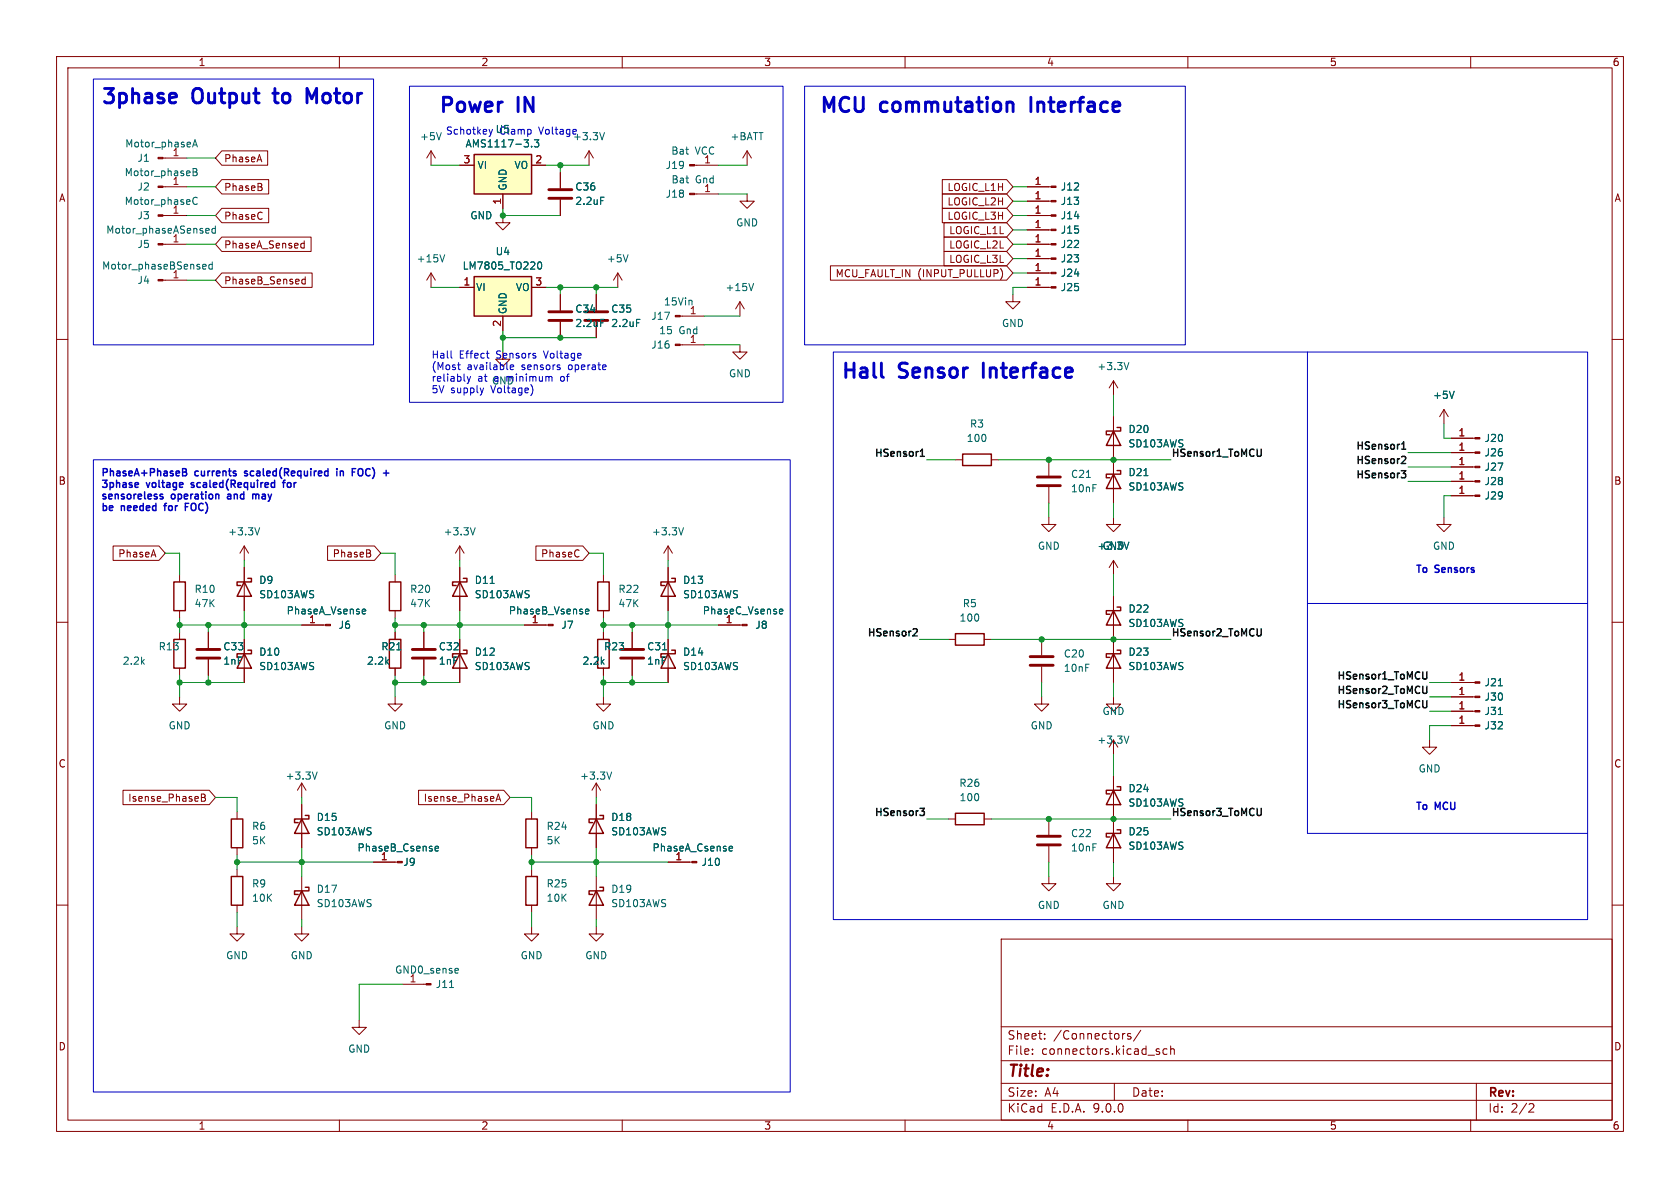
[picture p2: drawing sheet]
<svg xmlns="http://www.w3.org/2000/svg" width="297mm" height="210mm" viewBox="0 0 297 210" stroke-linecap="round" stroke-linejoin="round" font-family="sans-serif">
<g fill="none" stroke="#840000" stroke-width=".18">
<path d="M10 10h277v190h-277zM12 12h273v186h-273zM60 10v2M110 10v2M160 10v2M210 10v2M260 10v2M104.1 26.7l-.7 1.2M104.1 26.7l.8 1.2M104.1 26.7v2.5M122.8 34.3h4.2M122.8 29.2h4.2"/>
<path d="M132.1 34.3v1.3h1.2l-1.2 1.2-1.3-1.2h1.3M132.1 26.7l-.8 1.2M132.1 26.7l.7 1.2M132.1 26.7v2.5M99.1 52.1v2.8M99.1 56.9v2.8M105.4 52.1v2.8M105.4 56.9v2.8M120.2 55.9h4.3M130.8 53.3l-.8 1.3M130.8 53.3l.8 1.3M130.8 53.3v2.6"/>
<path d="M10 60h2M120.2 61h4.3M130.8 61v1.2h1.3l-1.3 1.3-1.3-1.3h1.3M196.8 67.3l-.7 1.3M196.8 67.3l.8 1.3M196.8 67.3v2.6M285 60h2M81.3 96.5l-.8 1.3M81.3 96.5l.7 1.3M81.3 96.5v2.6M10 110h2M81.3 100.3v7.7"/>
<path d="M92.7 110.5h4.2M106.7 111.8v1.2M106.7 118.1v1.3M285 110h2M69.8 123.2v1.3h1.3l-1.3 1.2-1.2-1.2h1.2M105.4 138.4v2.6M105.4 138.4l-.8 1.3M105.4 138.4l.8 1.3M106.7 123.2v1.3h1.2l-1.2 1.2-1.3-1.2h1.3M105.4 142.2v7.7M105.4 154.9v7.7M118.1 152.4h4.2"/>
<path d="M10 160h2M177 166h108v32h-108zM285 160h2M60 198v2M110 198v2M160 198v2M177 194.5h108M177 191.5h108M177 187.5h108M177 181.5h108M182.5 186.3v.1M182.5 185.5v.1"/>
<path d="M184.7 183.6v.1M184.7 182.8v.1M197 191.5v3M198.7 182.7h.2M199.9 182.8l-.4-.1-.2 .2 .1 .2 .5 .2v.3h-.6M201.7 182.1l-1.3 2M204.6 185.9l.4 .1v.2l-.2 .2h-.3M204.6 185.4l.4 .1M206.3 185.5l-.4-.1-.3 .3v.4l.1 .2h.6M207 185.5l.2-.1 .3 .1 .1 .9M207 184.9v1.5M210 198v2"/>
<path d="M260 198v2M261 191.5v6.5M270.5 195.1l.5 .1 .2 .3-1 1.1h1"/>
</g>
<path d="M106.9 23.4l-.5 1.3M106.2 56.5h.6M112.5 56.5h.6M122.3 53.1v.8M133.2 50.1l-.4 1.3M199.6 64.1l-.5 1.2M84 93.3l-.4 1.3M86.7 103.1h.7M103.5 108.1l.6-.1-.1-.3h-.3l-.2 .2 .1 .6h.4M108.1 136.5l-.4 1.2M129 150.4h.4M129 149.7l.3-.1 .2 .3-.6 .1" fill="none" stroke="#006464" stroke-width=".18"/>
<path d="M81.3 102.9l1.2 2.5h-2.5zM81.9 102.2h.6v.7h-2.5v.6h.6M105.7 113h2v5.1h-2zM105.4 144.8l1.3 2.5h-2.6zM105.4 157.5l1.3 2.5h-2.6zM106 144.1h.7v.7h-2.6v.6h.7M106 156.8h.7v.7h-2.6v.6h.7" fill="none" stroke="#840000" stroke-width=".25"/>
<g fill="#840000" stroke="#840000" stroke-width=".18">
<path d="M96.9 110.4h.9v.2h-.9z"/>
<path d="M119.4 55.8h.8v.2h-.8z"/>
<path d="M119.4 60.8h.8v.3h-.8z"/>
<path d="M121.9 34.2h.9v.2h-.9z"/>
<path d="M121.9 29.1h.9v.2h-.9z"/>
<path d="M122.3 152.3h.9v.2h-.9z"/>
</g>
<path d="M97 55.1h4.1M97 56.6h4.1M103.4 55.1h4M103.4 56.6h4" fill="none" stroke="#840000" stroke-width=".51"/>
<path d="M83.8 27.3h10.2v7h-10.2z" fill="#ffffc2"/>
<path d="M83.8 27.3h10.2v7h-10.2z" fill="none" stroke="#840000" stroke-width=".25"/>
<g fill="none" stroke="#840000" stroke-width=".18">
<path d="M76.2 26.7l-.8 1.2M76.2 26.7l.8 1.2M76.2 26.7v2.5M81.3 29.2h2.5M88.9 38.1v1.3h1.3l-1.3 1.2-1.3-1.2h1.3M88.9 34.3v2.5M94 29.2h2.5M99.1 30.5v2.8M99.1 35.3v2.8M76.2 48.3v2.5M76.2 48.3l-.8 1.2M76.2 48.3l.8 1.2"/>
<path d="M109.2 48.3l-.7 1.2M109.2 48.3l.8 1.2M109.2 48.3v2.5M88.9 62.2v1.3h1.3l-1.3 1.3-1.3-1.3h1.3"/>
</g>
<path d="M78 23.4l-.4 1.3M94 25.9v.1M94.5 24.7h.7l-.4 .5 .4 .1v.6l-.2 .1-.5-.1M106.2 34.9h.6M78.6 45l-.4 1.3M111 45l-.4 1.3" fill="none" stroke="#006464" stroke-width=".18"/>
<path d="M97 33.5h4.1M97 35.1h4.1" fill="none" stroke="#840000" stroke-width=".51"/>
<path d="M83.8 48.9h10.2v7h-10.2z" fill="#ffffc2"/>
<g fill="none" stroke="#840000" stroke-width=".25">
<path d="M83.8 48.9h10.2v7h-10.2zM196.8 76.2l1.3 2.5h-2.5zM197.5 75.6h.6v.6h-2.5v.6h.6M170.2 80.3h5.1v2h-5.1zM196.8 83.8l1.3 2.6h-2.5zM197.5 83.2h.6v.6h-2.5v.7h.6M30.7 113h2.1v5.1h-2.1zM30.7 102.9h2.1v5.1h-2.1zM43.2 115.6l1.2 2.5h-2.5zM43.2 102.9l1.2 2.5h-2.5zM43.8 114.9h.6v.7h-2.5v.6h.6M43.8 102.2h.6v.7h-2.5v.6h.6"/>
<path d="M68.8 113h2.1v5.1h-2.1zM68.8 102.9h2.1v5.1h-2.1zM81.3 115.6l1.2 2.5h-2.5zM81.9 114.9h.6v.7h-2.5v.6h.6M105.7 102.9h2v5.1h-2zM118.1 115.6l1.3 2.5h-2.6zM118.1 102.9l1.3 2.5h-2.6zM118.7 114.9h.7v.7h-2.6v.6h.7M118.7 102.2h.7v.7h-2.6v.6h.7M168.9 112h5.1v2h-5.1zM196.8 108l1.3 2.5h-2.5zM196.8 115.6l1.3 2.5h-2.5z"/>
<path d="M197.5 107.3h.6v.7h-2.5v.6h.6M197.5 114.9h.6v.7h-2.5v.6h.6M196.8 139.7l1.3 2.5h-2.5zM197.5 139.1h.6v.6h-2.5v.6h.6M40.9 144.8h2v5.1h-2zM40.9 154.9h2v5.1h-2zM53.3 157.5l1.3 2.5h-2.5zM53.3 144.8l1.3 2.5h-2.5zM54 156.8h.6v.7h-2.5v.6h.6M54 144.1h.6v.7h-2.5v.6h.6M93 154.9h2v5.1h-2zM93 144.8h2v5.1h-2z"/>
<path d="M168.9 143.8h5.1v2h-5.1zM196.8 147.3l1.3 2.6h-2.5zM197.5 146.7h.6v.6h-2.5v.7h.6"/>
</g>
<g fill="none" stroke="#840000" stroke-width=".18">
<path d="M28.8 33h4.2M28.8 27.9h4.2M28.8 38.1h4.2M39.2 36.8h8.3v2.6h-8.3l-1.1-1.3zM39.2 26.7h8.1v2.5h-8.1l-1.1-1.3zM39.2 31.7h8.3v2.6h-8.3l-1.1-1.3zM46.2 33.1l.1 .2-.1 .3M46.2 32.5v.4M81.3 29.2h2.5M88.9 34.3v2.5M94 29.2h2.5M99.1 30.5v2.8"/>
<path d="M99.1 35.3v2.8M166.6 34.3h11.4l1.1 1.3-1.1 1.2h-11.4zM166.6 36.8h11.4l1.1 1.3-1.1 1.3h-11.4zM166.6 31.7h11.4l1.1 1.3-1.1 1.3h-11.4zM166.9 39.4h11.1l1.1 1.2-1.1 1.3h-11.1zM181.6 33h4.2M181.6 35.6h4.2M181.6 38.1h4.2M28.8 49.5h4.2M28.8 43.2h4.2M39.2 48.3h16v2.5h-16l-1.1-1.3zM39.2 41.9h15.8v2.6h-15.8l-1.1-1.3z"/>
<path d="M53.2 43.6l.2 .3 .4-.1M53.8 42.6v1.3M53.8 43.1l-.4-.1-.2 .2M54 49.4h-.4l-.2 .2 .1 .5h.5M54 48.9v1.3M81.3 50.8h2.5M88.9 55.9v2.5M94 50.8h2.5M99.1 52.1v2.8M99.1 56.9v2.8M105.4 52.1v2.8M105.4 56.9v2.8"/>
<path d="M146.8 47h31.2l1.1 1.3-1.1 1.2h-31.2zM166.9 44.4h11.1l1.1 1.3-1.1 1.3h-11.1zM166.9 41.9h11.1l1.1 1.3-1.1 1.3h-11.1zM177.1 47.7l.1 .6-.1 .9M179.1 52.1v1.2h1.2l-1.2 1.3-1.3-1.3h1.3M181.6 50.8h4.2M181.6 40.6h4.2M181.6 48.3h4.2M181.6 45.7h4.2M181.6 43.2h4.2M196.8 73.7v15.2M255.3 72.4l-.8 1.3"/>
<path d="M255.3 72.4l.7 1.3M255.3 72.4v2.5M256.5 77.5h4.3M20 96.5h8.1l1.1 1.3-1.1 1.3h-8.1zM43.2 96.5v2.6M43.2 96.5l-.8 1.3M43.2 96.5l.7 1.3M57.9 96.5h8.3l1.1 1.3-1.1 1.3h-8.3zM65.4 97.9l.1 .1-.1 .4M65.4 97.3v.4M94.7 96.5h8.3l1.1 1.3-1.1 1.3h-8.3zM118.1 96.5l-.8 1.3"/>
<path d="M118.1 96.5l.8 1.3M118.1 96.5v2.6M168.9 81.3h1.3M175.3 81.3h1.2M185.4 91.4v1.3h1.3l-1.3 1.3-1.3-1.3h1.3M185.4 81.3v2.8M185.4 86.1v2.8M196.8 91.4v1.3h1.3l-1.3 1.3-1.2-1.3h1.2M196.8 99.1v2.5M196.8 99.1l-.7 1.2M196.8 99.1l.8 1.2M255.3 91.4v1.3h1.2l-1.2 1.3-1.3-1.3h1.3"/>
<path d="M256.5 80h4.3M256.5 85.1h4.3M256.5 82.6h4.3M256.5 87.6h4.3M31.7 101.6v1.3M31.7 108v1.2M31.7 111.8v1.2M31.7 118.1v1.3M36.8 111.8v2.8M36.8 116.6v2.8M43.2 100.3v7.7M43.2 113v7.7"/>
<path d="M53.3 110.5h4.3M69.8 101.6v1.3M69.8 108v1.2M69.8 111.8v1.2M69.8 118.1v1.3M74.9 111.8v2.8M74.9 116.6v2.8M81.3 100.3v2.6M81.3 105.4v2.6M81.3 113v7.7M92.7 110.5h3.8M106.7 101.6v1.3"/>
<path d="M106.7 108v1.2M106.7 111.8v1.2M106.7 118.1v1.3M111.8 111.8v2.8M111.8 116.6v2.8M118.1 100.3v7.7M118.1 113v7.7M127 110.5h4.2M167.6 113h1.3M174 113h1.3M184.1 113v2.8M184.1 117.9v2.8"/>
<path d="M196.8 105.4v15.3M21.7 139.7h15.3l1.1 1.3-1.1 1.2h-15.3zM31.7 123.2v1.3h1.3l-1.3 1.2-1.2-1.2h1.2M53.3 138.4l-.7 1.3M53.3 138.4l.8 1.3M53.3 138.4v2.6M74 139.7h15.1l1.1 1.3-1.1 1.2h-15.1zM184.1 123.2v1.3h1.3l-1.3 1.2-1.2-1.2h1.2M196.8 123.2v1.3h1.3l-1.3 1.2-1.2-1.2h1.2M196.8 130.8v2.6M196.8 137.2v15.2M252.7 130.8v1.3h1.3l-1.3 1.3-1.2-1.3h1.2"/>
<path d="M256.5 125.7h4.3M256.5 128.3h4.3M256.5 120.7h4.3M256.5 123.2h4.3M35.6 140.4h.4l.3 .2-.3 .4 .3 .1v.3l-.2 .2h-.5zM35.6 141h.4M41.9 143.5v1.3M41.9 149.9v1.2M41.9 153.7v1.2M53.3 142.2v7.7M53.3 154.9v7.7M66 152.4h4.3"/>
<path d="M87.7 141.6l.4-1.2 .4 1.2M87.8 141.3h.6M94 143.5v1.3M94 149.9v1.2M94 153.7v1.2M105.4 142.2v2.6M105.4 147.3v2.6M118.1 152.4h3.8M167.6 144.8h1.3M174 144.8h1.3M185.4 154.9v1.3h1.3l-1.3 1.3-1.3-1.3h1.3M185.4 144.8v2.8"/>
<path d="M185.4 149.6v2.8M196.8 154.9v1.3h1.3l-1.3 1.3-1.2-1.3h1.2M41.9 163.8v1.3h1.3l-1.3 1.3-1.3-1.3h1.3M41.9 160v1.3M53.3 163.8v1.3h1.3l-1.3 1.3-1.2-1.3h1.2M71.1 174h4.2M94 163.8v1.3h1.2l-1.2 1.3-1.3-1.3h1.3M94 160v1.3M105.4 163.8v1.3h1.3l-1.3 1.3-1.3-1.3h1.3M63.5 180.3v1.3h1.3l-1.3 1.3-1.3-1.3h1.3"/>
</g>
<g fill="none" stroke="#006464" stroke-width=".18">
<path d="M34 26l.5-1.3 .4 1.3M34.1 35.6l.2 .5h.3l.3-.1M34.1 29.8h.5l.2 .2-.2 .4 .2 .1 .1 .3-.3 .3h-.5zM34.1 30.4h.5M34.2 25.6h.6M34.9 35l-.3-.1h-.3l-.2 .5M38.1 39.9v1.3M94 25.9v.1M94.5 24.7h.7l-.4 .5 .4 .1v.6l-.2 .1-.5-.1M106.2 34.9h.6M35.9 47.5h.5M35.9 46.8l.4-.1 .1 .3-.6 .1"/>
<path d="M36.6 40.4h.3l.1 .3-.6 .1M36.9 41.2h-.3M37.5 46.8l-.3-.1-.3 .3 .1 .5h.5M37.5 46.3v1.3M38.1 40.4h-.4l-.2 .2 .1 .6h.5M95.2 46.4l.1-.1a.68 .68 0 0 1 .5 .6 .68 .68 0 0 1-.5 .7 .84 .84 0 0 1-.1-1.2zM106.2 56.5h.6M112.5 56.5h.6M257.1 69.2l-.4 1.2M45.9 93.3l-.4 1.3M120.8 93.3l-.4 1.3M192.1 84.4h.7"/>
<path d="M199.6 95.8l-.5 1.3M202.2 84.1h.7M64.1 108.5h.5M64.1 107.7h.4l.1 .3-.6 .1M70.1 114.9h.8M86.7 103.1h.7M103.5 108.1l.6-.1-.1-.3h-.3l-.2 .2 .1 .6h.4M117.1 114.9h.8M137.9 108.5h.4M137.9 107.7h.3l.2 .3-.6 .1M56.1 136.5l-.5 1.2M199.6 130.1l-.5 1.3"/>
<path d="M264.9 126.3h.7M264.9 121.2h.7M76.9 150l.6-.1v-.2l-.4-.1-.2 .2 .1 .6h.5M129 150.4h.4M129 149.7l.3-.1 .2 .3-.6 .1M79.5 174.6h.7M80.9 171.2l.1 .3-.6 .1M81 172h-.1"/>
</g>
<g fill="#840000" stroke="#840000" stroke-width=".18">
<path d="M131.2 110.4h.9v.2h-.9z"/>
<path d="M27.9 32.9h.9v.2h-.9z"/>
<path d="M27.9 27.8h.9v.3h-.9z"/>
<path d="M27.9 49.4h.9v.3h-.9z"/>
<path d="M185.8 40.5h.9v.3h-.9z"/>
<path d="M185.8 35.4h.9v.3h-.9z"/>
<path d="M70.3 152.3h.8v.2h-.8z"/>
<path d="M75.3 173.9h.9v.2h-.9z"/>
<path d="M185.8 32.9h.9v.2h-.9z"/>
<path d="M260.8 125.6h.8v.3h-.8z"/>
<path d="M260.8 128.1h.8v.3h-.8z"/>
<path d="M57.6 110.4h.8v.2h-.8z"/>
<path d="M260.8 79.9h.8v.2h-.8z"/>
<path d="M260.8 85h.8v.2h-.8z"/>
<path d="M260.8 82.4h.8v.3h-.8z"/>
<path d="M260.8 77.3h.8v.3h-.8z"/>
<path d="M260.8 87.5h.8v.3h-.8z"/>
<path d="M260.8 120.5h.8v.3h-.8z"/>
<path d="M260.8 123.1h.8v.2h-.8z"/>
<path d="M185.8 48.1h.9v.3h-.9z"/>
<path d="M185.8 45.6h.9v.2h-.9z"/>
<path d="M185.8 50.7h.9v.2h-.9z"/>
<path d="M185.8 43.1h.9v.2h-.9z"/>
<path d="M185.8 38h.9v.2h-.9z"/>
<path d="M27.9 38h.9v.2h-.9z"/>
<path d="M27.9 43.1h.9v.2h-.9z"/>
</g>
<path d="M183.4 84.3h4.1M183.4 85.9h4.1M34.8 116.3h4.1M34.8 114.8h4.1M72.9 116.3h4.1M72.9 114.8h4.1M109.7 116.3h4.1M109.7 114.8h4.1M182.1 116.1h4.1M182.1 117.6h4.1M183.4 147.8h4.1M183.4 149.4h4.1" fill="none" stroke="#840000" stroke-width=".51"/>
<g fill="none" stroke="#0f0f0f" stroke-width=".25">
<path d="M162.8 79.7l.3-.3v1.3M223 79.4l-.1 1.1M247.8 79.4h.7M247.9 78.4l.2-.3v1.3M162.7 80.7h.7M247.7 83.2h.8l-.4 .5 .4 .1v.4l-.2 .3h-.4M248 80.7h.4l.1 .3-.8 .9h.8M161.6 111.1l.4 .1 .2 .3-.8 .9h.8M223 111.1l-.1 1.2M252.3 118.8v1l-.3 .2M252.3 123.8v1.1l-.3 .2M252.3 121.3v1l-.3 .3"/>
<path d="M162.6 142.9h.8l-.4 .5 .4 .1v.4l-.2 .3h-.4M223 142.9l-.1 1.1"/>
</g>
<g fill="none" stroke="#0000c2" stroke-width=".18">
<path d="M16.5 14h49.5v47h-49.5zM72.4 15.2h66v55.9h-66zM142.2 15.2h67.3v45.8h-67.3zM86.5 22.9l.3 .8M86.8 23.7l-.2 .4M87.1 22.9l-.3 .8M79.7 62v1.1l.2 .2M80.9 64.5h.5M81.1 65.3h.3M82.6 66.5l.3 .9M82.9 67.4l-.2 .4M83.2 66.5l-.3 .9"/>
<path d="M85.5 68.6l-.3 .8M86 62.5h.5M86.2 63.2l.3 .1M90.2 64.9l.6-.1v-.2l-.4-.1-.2 .2 .1 .6h.5M94 68.2l.2 .6-.2 .9M97.4 66.5l.2 .2v.7M147.3 62.2h133.4v100.4h-133.4zM231.1 62.2v85.1h49.6M16.5 81.3h123.2v111.7h-123.2zM231.1 106.7h49.6"/>
</g>
<g fill="none" stroke="#009600" stroke-width=".18">
<path d="M33 38.1h5.1M33 27.9h5.1M33 33h5.1M76.2 29.2h5.1M88.9 36.8v1.3h10.2M96.5 29.2h7.6M99.1 29.2v1.3M127 34.3h5.1M127 29.2h5.1M179.1 38.1h2.5M179.1 33h2.5M179.1 35.6h2.5"/>
<path d="M33 49.5h5.1M33 43.2h5.1M76.2 50.8h5.1M88.9 59.7h16.5M88.9 58.4v3.8M96.5 50.8h12.7M99.1 50.8v1.3M105.4 50.8v1.3M124.5 55.9h6.3M179.1 45.7h2.5M179.1 40.6h2.5M179.1 48.3h2.5"/>
<path d="M179.1 43.2h2.5M181.6 50.8h-2.5v1.3M124.5 61h6.3M196.8 69.9v3.8M255.3 74.9v2.6h1.2M29.2 97.8h2.5v3.8M43.2 99.1v1.2M67.3 97.8h2.5v3.8M81.3 99.1v1.2M104.1 97.8h2.6v3.8M118.1 99.1v1.2M163.8 81.3h5.1"/>
<path d="M176.5 81.3h30.5M185.4 88.9v2.5M196.8 88.9v2.5M248.9 85.1h7.6M248.9 80h7.6M248.9 82.6h7.6M256.5 87.6h-1.2v3.8M31.7 109.2v2.6M31.7 119.4v3.8M31.7 110.5h21.6M36.8 110.5v1.3M36.8 119.4v1.3"/>
<path d="M43.2 108v5M69.8 109.2v2.6M69.8 119.4v3.8M69.8 110.5h22.9M74.9 110.5v1.3M74.9 119.4v1.3M81.3 108v5M106.7 109.2v2.6M106.7 119.4v3.8M106.7 110.5h20.3M111.8 110.5v1.3M111.8 119.4v1.3"/>
<path d="M118.1 108v5M162.6 113h5M175.3 113h31.7M196.8 101.6v3.8M31.7 120.7h11.5M69.8 120.7h11.5M106.7 120.7h11.4M184.1 120.7v2.5M196.8 120.7v2.5M196.8 133.4v3.8M252.7 120.7h3.8M252.7 125.7h3.8"/>
<path d="M252.7 123.2h3.8M256.5 128.3h-3.8v2.5M38.1 141h3.8v2.5M41.9 151.1v2.6M41.9 152.4h24.1M53.3 141v1.2M53.3 149.9v5M90.2 141h3.8v2.5M94 152.4h24.1M94 151.1v2.6M105.4 141v1.2M105.4 149.9v5"/>
<path d="M163.8 144.8h3.8M175.3 144.8h31.7M185.4 152.4v2.5M196.8 152.4v2.5M41.9 161.3v2.5M53.3 162.6v1.2M71.1 174h-7.6v6.3M94 161.3v2.5M105.4 162.6v1.2"/>
</g>
<path d="M31.1 16.6l.1 .5-1.2 .2M48.2 16.5h1M56 15.6l-.9 1.9-.8-1.9v2.6M179 18.2l.1 .2v1.3M182.2 17.2v2.5M155.9 66.6l.3 .1M173.8 64.2v2.5" fill="none" stroke="#0000c2" stroke-width=".51"/>
<g fill="none" stroke="#0000c2" stroke-width=".25">
<path d="M24.4 85.4l.1 .2-.6 .1M28.5 87.8h.3v.2l-.1 .2h-.3M28.5 87.4h.3M29 89.4h.4M32.3 82.8l.6 .2v.2l-.2 .2M32.3 83.4h.4M32.7 83.4l.3 .3-.1 .3-.6 .1M32.8 89.6h.4M32.8 89v1.2M33.8 86.1l.1 .1M33.9 85.4v.3M40.3 87.8v.3"/>
<path d="M43.2 84.1h.1M43.3 83.3v.3M44.7 87.5l.3-.1 .2 .1M44.7 87.4v.8M45.2 87.5v.7M45.3 87.4l-.1 .1M49.9 85.3h.5M50.1 85.1v1.1M59.6 82.8v.2M59.6 83.3v.8M62.3 82.8h.6M62.3 83.4h.4"/>
<path d="M63.4 83v.9M67.8 83.6h.9"/>
</g>
<g fill="#009600" stroke="#009600" stroke-width=".18">
<circle cx="41.9" cy="152.4" r=".46"/>
<circle cx="81.3" cy="110.5" r=".46"/>
<circle cx="31.7" cy="120.7" r=".46"/>
<circle cx="36.8" cy="120.7" r=".46"/>
<circle cx="36.8" cy="110.5" r=".46"/>
<circle cx="43.2" cy="110.5" r=".46"/>
<circle cx="31.7" cy="110.5" r=".46"/>
<circle cx="111.8" cy="110.5" r=".46"/>
<circle cx="106.7" cy="110.5" r=".46"/>
<circle cx="118.1" cy="110.5" r=".46"/>
<circle cx="99.1" cy="50.8" r=".46"/>
<circle cx="88.9" cy="59.7" r=".46"/>
<circle cx="88.9" cy="38.1" r=".46"/>
<circle cx="99.1" cy="59.7" r=".46"/>
<circle cx="105.4" cy="50.8" r=".46"/>
<circle cx="99.1" cy="29.2" r=".46"/>
<circle cx="69.8" cy="120.7" r=".46"/>
<circle cx="94" cy="152.4" r=".46"/>
<circle cx="69.8" cy="110.5" r=".46"/>
<circle cx="53.3" cy="152.4" r=".46"/>
<circle cx="74.9" cy="120.7" r=".46"/>
<circle cx="74.9" cy="110.5" r=".46"/>
<circle cx="106.7" cy="120.7" r=".46"/>
<circle cx="111.8" cy="120.7" r=".46"/>
<circle cx="105.4" cy="152.4" r=".46"/>
<circle cx="185.4" cy="81.3" r=".46"/>
<circle cx="196.8" cy="81.3" r=".46"/>
<circle cx="184.1" cy="113" r=".46"/>
<circle cx="185.4" cy="144.8" r=".46"/>
<circle cx="196.8" cy="144.8" r=".46"/>
<circle cx="196.8" cy="113" r=".46"/>
</g>
<g font-size="3.5" fill="#0000c2">
<text x="17.8" y="18.5">3phase</text>
<text x="34.3" y="18.5">Output</text>
<text x="49.7" y="18.5">to</text>
<text x="56.4" y="18.5">Motor</text>
<text x="77.5" y="20.1">Power</text>
<text x="91.7" y="20.1">IN</text>
<text x="144.8" y="20.1">MCU</text>
<text x="155.8" y="20.1">commutation</text>
<text x="183.3" y="20.1">Interface</text>
<text x="148.6" y="67.1">Hall</text>
<text x="159.2" y="67.1">Sensor</text>
<text x="174.9" y="67.1">Interface</text>
</g>
<text font-size="2.8" fill="#840000" x="178" y="190.9">Title:</text>
<g font-size="2.1" fill="#840000">
<text x="178" y="184">Sheet:</text>
<text x="186.2" y="184">/Connectors/</text>
<text x="178" y="186.7">File:</text>
<text x="184.1" y="186.7">connectors.kicad_sch</text>
<text x="178" y="196.9">KiCad</text>
<text x="178" y="194.1">Size:</text>
<text x="184.7" y="194.1">A4</text>
<text x="185.7" y="196.9">E.D.A.</text>
<text x="193.3" y="196.9">9.0.0</text>
<text x="200" y="194.1">Date:</text>
<text x="263" y="194.3">Rev:</text>
<text x="263" y="196.9">Id:</text>
<text x="267.1" y="196.9">2/2</text>
</g>
<g font-size="1.8" fill="#840000">
<text x="35" y="11.9">1</text>
<text x="85" y="11.9">2</text>
<text x="135" y="11.9">3</text>
<text x="185" y="11.9">4</text>
<text x="235" y="11.9">5</text>
<text x="285" y="11.9">6</text>
<text x="39.5" y="28.9">PhaseA</text>
<text x="10.3" y="35.9">A</text>
<text x="39.5" y="34">PhaseB</text>
<text x="167.4" y="34">LOGIC_L1H</text>
<text x="285.3" y="35.9">A</text>
<text x="39.5" y="39.1">PhaseC</text>
<text x="167.4" y="36.5">LOGIC_L2H</text>
<text x="167.4" y="39.1">LOGIC_L3H</text>
<text x="167.7" y="41.6">LOGIC_L1L</text>
<text x="39.5" y="44.1">PhaseA_Sensed</text>
<text x="167.7" y="46.7">LOGIC_L3L</text>
<text x="167.7" y="44.1">LOGIC_L2L</text>
<text x="39.5" y="50.5">PhaseB_Sensed</text>
<text x="147.6" y="49.2">MCU_FAULT_IN (INPUT_PULLUP)</text>
<text x="10.3" y="85.9">B</text>
<text x="285.3" y="85.9">B</text>
<text x="20.8" y="98.7">PhaseA</text>
<text x="58.7" y="98.7">PhaseB</text>
<text x="95.6" y="98.7">PhaseC</text>
<text x="10.3" y="135.9">C</text>
<text x="285.3" y="135.9">C</text>
<text x="22.6" y="141.9">Isense_PhaseB</text>
<text x="74.8" y="141.9">Isense_PhaseA</text>
<text x="10.3" y="185.9">D</text>
<text x="285.3" y="185.9">D</text>
<text x="35" y="199.9">1</text>
<text x="85" y="199.9">2</text>
<text x="135" y="199.9">3</text>
<text x="185" y="199.9">4</text>
<text x="235" y="199.9">5</text>
<text x="285" y="199.9">6</text>
</g>
<g font-size="1.8" fill="#006464">
<text x="78.7" y="23.9">Schotkey</text>
<text x="87.5" y="23.7">U5</text>
<text x="88.3" y="23.9">Clamp</text>
<text x="22" y="26.3">Motor_phaseA</text>
<text x="24.2" y="28.8">J1</text>
<text x="30.4" y="27.7">1</text>
<text x="74.2" y="25">+5V</text>
<text x="82.2" y="26.3">AMS1117-3.3</text>
<text x="118.6" y="27.5">Bat</text>
<text x="122.9" y="27.5">VCC</text>
<text x="124.4" y="29">1</text>
<text x="129" y="25">+BATT</text>
<text x="21.9" y="31.3">Motor_phaseB</text>
<text x="24.2" y="33.9">J2</text>
<text x="30.4" y="32.8">1</text>
<text x="84.3" y="30.1">VI</text>
<text x="89.8" y="33.8" transform="rotate(-90 89.8 33.8)">GND</text>
<text x="90.8" y="30.1">VO</text>
<text x="101.6" y="33.9">C36</text>
<text x="117.6" y="35.2">J18</text>
<text x="117.6" y="30.1">J19</text>
<text x="118.6" y="32.6">Bat</text>
<text x="122.9" y="32.6">Gnd</text>
<text x="124.4" y="34">1</text>
<text x="187.4" y="33.9">J12</text>
<text x="18.7" y="41.5">Motor_phaseASensed</text>
<text x="21.9" y="36.4">Motor_phaseC</text>
<text x="24.2" y="39">J3</text>
<text x="30.4" y="37.8">1</text>
<text x="83.1" y="39">GND</text>
<text x="101.6" y="36.4">2.2uF</text>
<text x="130" y="40.2">GND</text>
<text x="187.4" y="41.5">J15</text>
<text x="187.4" y="36.4">J13</text>
<text x="187.4" y="39">J14</text>
<text x="18" y="47.9">Motor_phaseBSensed</text>
<text x="24.2" y="44">J5</text>
<text x="30.4" y="42.9">1</text>
<text x="73.6" y="46.6">+15V</text>
<text x="81.7" y="47.9">LM7805_TO220</text>
<text x="87.5" y="45.3">U4</text>
<text x="107.2" y="46.6">+5V</text>
<text x="187.4" y="46.6">J23</text>
<text x="187.4" y="44">J22</text>
<text x="24.2" y="50.4">J4</text>
<text x="30.4" y="49.3">1</text>
<text x="84.1" y="51.7">VI</text>
<text x="91.1" y="51.7">VO</text>
<text x="128.2" y="51.7">+15V</text>
<text x="187.4" y="49.1">J24</text>
<text x="187.4" y="51.7">J25</text>
<text x="89.8" y="55.6" transform="rotate(-90 89.8 55.6)">GND</text>
<text x="101.6" y="55.5">C34</text>
<text x="101.6" y="58">2.2uF</text>
<text x="108" y="55.5">C35</text>
<text x="108" y="58">2.2uF</text>
<text x="115" y="56.7">J17</text>
<text x="116.4" y="59.3">15</text>
<text x="117.3" y="54.2">15Vin</text>
<text x="120" y="59.3">Gnd</text>
<text x="177" y="58">GND</text>
<text x="115" y="61.8">J16</text>
<text x="121.8" y="60.7">1</text>
<text x="193.9" y="65.6">+3.3V</text>
<text x="128.8" y="66.9">GND</text>
<text x="253.2" y="70.7">+5V</text>
<text x="171.4" y="75.8">R3</text>
<text x="199.4" y="76.7">D20</text>
<text x="170.8" y="78.3">100</text>
<text x="199.4" y="79.3">SD103AWS</text>
<text x="262.4" y="80.9">J26</text>
<text x="262.4" y="83.4">J27</text>
<text x="262.4" y="78.3">J20</text>
<text x="189.2" y="84.7">C21</text>
<text x="189.2" y="87.2">10nF</text>
<text x="199.4" y="86.9">SD103AWS</text>
<text x="199.4" y="84.4">D21</text>
<text x="262.4" y="86">J28</text>
<text x="262.4" y="88.5">J29</text>
<text x="40.2" y="94.8">+3.3V</text>
<text x="78.3" y="94.8">+3.3V</text>
<text x="115.2" y="94.8">+3.3V</text>
<text x="183.4" y="97.4">GND</text>
<text x="194.8" y="97.4">GND</text>
<text x="253.2" y="97.4">GND</text>
<text x="34.3" y="105">R10</text>
<text x="34.3" y="107.5">47K</text>
<text x="45.7" y="103.4">D9</text>
<text x="45.7" y="106">SD103AWS</text>
<text x="72.4" y="105">R20</text>
<text x="72.4" y="107.5">47K</text>
<text x="83.8" y="106">SD103AWS</text>
<text x="83.8" y="103.4">D11</text>
<text x="109.2" y="105">R22</text>
<text x="109.2" y="107.5">47K</text>
<text x="120.7" y="106">SD103AWS</text>
<text x="120.7" y="103.4">D13</text>
<text x="170.1" y="107.5">R5</text>
<text x="50.6" y="108.8">PhaseA_Vsense</text>
<text x="59.8" y="111.4">J6</text>
<text x="89.9" y="108.8">PhaseB_Vsense</text>
<text x="99.1" y="111.4">J7</text>
<text x="124.1" y="108.8">PhaseC_Vsense</text>
<text x="133.4" y="111.4">J8</text>
<text x="169.5" y="110.1">100</text>
<text x="199.4" y="111">SD103AWS</text>
<text x="199.4" y="108.5">D22</text>
<text x="21.6" y="117.7">2.2k</text>
<text x="27.9" y="115.2">R13</text>
<text x="39.4" y="117.7">1nF</text>
<text x="39.4" y="115.2">C33</text>
<text x="45.7" y="118.7">SD103AWS</text>
<text x="45.7" y="116.1">D10</text>
<text x="64.8" y="117.7">2.2k</text>
<text x="67.3" y="115.2">R21</text>
<text x="77.5" y="117.7">1nF</text>
<text x="77.5" y="115.2">C32</text>
<text x="83.8" y="118.7">SD103AWS</text>
<text x="83.8" y="116.1">D12</text>
<text x="102.9" y="117.7">2.2k</text>
<text x="106.7" y="115.2">R23</text>
<text x="114.3" y="117.7">1nF</text>
<text x="114.3" y="115.2">C31</text>
<text x="120.7" y="118.7">SD103AWS</text>
<text x="120.7" y="116.1">D14</text>
<text x="188" y="116.4">C20</text>
<text x="188" y="119">10nF</text>
<text x="199.4" y="118.7">SD103AWS</text>
<text x="199.4" y="116.1">D23</text>
<text x="262.4" y="121.5">J21</text>
<text x="262.4" y="124.1">J30</text>
<text x="29.7" y="129.1">GND</text>
<text x="67.8" y="129.1">GND</text>
<text x="104.6" y="129.1">GND</text>
<text x="182.1" y="129.1">GND</text>
<text x="193.9" y="131.7">+3.3V</text>
<text x="194.8" y="126.6">GND</text>
<text x="262.4" y="126.6">J31</text>
<text x="262.4" y="129.1">J32</text>
<text x="250.7" y="136.8">GND</text>
<text x="50.4" y="138">+3.3V</text>
<text x="102.5" y="138">+3.3V</text>
<text x="169.5" y="139.3">R26</text>
<text x="169.5" y="141.8">100</text>
<text x="199.4" y="142.8">SD103AWS</text>
<text x="199.4" y="140.2">D24</text>
<text x="44.5" y="146.9">R6</text>
<text x="44.5" y="149.5">5K</text>
<text x="55.9" y="147.9">SD103AWS</text>
<text x="55.9" y="145.3">D15</text>
<text x="96.5" y="149.5">5K</text>
<text x="96.5" y="146.9">R24</text>
<text x="108" y="147.9">SD103AWS</text>
<text x="108" y="145.3">D18</text>
<text x="189.2" y="148.2">C22</text>
<text x="199.4" y="147.9">D25</text>
<text x="63.1" y="150.7">PhaseB_Csense</text>
<text x="71.2" y="153.3">J9</text>
<text x="115.3" y="150.7">PhaseA_Csense</text>
<text x="123.9" y="153.3">J10</text>
<text x="189.2" y="150.7">10nF</text>
<text x="199.4" y="150.4">SD103AWS</text>
<text x="44.5" y="157.1">R9</text>
<text x="44.5" y="159.6">10K</text>
<text x="55.9" y="160.6">SD103AWS</text>
<text x="55.9" y="158">D17</text>
<text x="96.5" y="157.1">R25</text>
<text x="96.5" y="159.6">10K</text>
<text x="108" y="160.6">SD103AWS</text>
<text x="108" y="158">D19</text>
<text x="183.4" y="160.9">GND</text>
<text x="194.8" y="160.9">GND</text>
<text x="39.9" y="169.8">GND</text>
<text x="51.3" y="169.8">GND</text>
<text x="69.7" y="172.3">GND0_sense</text>
<text x="72.3" y="173.7">1</text>
<text x="91.9" y="169.8">GND</text>
<text x="103.4" y="169.8">GND</text>
<text x="76.9" y="174.9">J11</text>
<text x="61.5" y="186.3">GND</text>
</g>
<g font-size="1.8" fill="#0000c2">
<text x="95.4" y="23.9">Voltage</text>
<text x="101.2" y="25">+3.3V</text>
<text x="76.2" y="63.5">Hall</text>
<text x="76.2" y="65.5">(Most</text>
<text x="81.2" y="63.5">Effect</text>
<text x="82.6" y="65.5">available</text>
<text x="87.9" y="63.5">Sensors</text>
<text x="92.3" y="65.5">sensors</text>
<text x="96.5" y="63.5">Voltage</text>
<text x="100.8" y="65.5">operate</text>
<text x="76.2" y="67.6">reliably</text>
<text x="76.2" y="69.6">5V</text>
<text x="79.7" y="69.6">supply</text>
<text x="84.4" y="67.6">at</text>
<text x="86.9" y="68.2">GND</text>
<text x="86.9" y="69.6">Voltage)</text>
<text x="87.5" y="67.6">a</text>
<text x="89.8" y="67.6">minimum</text>
<text x="99.6" y="67.6">of</text>
<text x="17.8" y="84.3">PhaseA+PhaseB</text>
<text x="17.8" y="86.3">3phase</text>
<text x="17.8" y="88.4">sensoreless</text>
<text x="26" y="86.3">voltage</text>
<text x="30.4" y="88.4">operation</text>
<text x="34.4" y="86.3">scaled(Required</text>
<text x="34.6" y="84.3">currents</text>
<text x="40.8" y="88.4">and</text>
<text x="43.8" y="84.3">scaled(Required</text>
<text x="45.7" y="88.4">may</text>
<text x="51.2" y="86.3">for</text>
<text x="60.6" y="84.3">in</text>
<text x="63.8" y="84.3">FOC)</text>
<text x="17.8" y="90.4">be</text>
<text x="21.5" y="90.4">needed</text>
<text x="29.7" y="90.4">for</text>
<text x="33.8" y="90.4">FOC)</text>
<text x="250.2" y="101.4">To</text>
<text x="253.8" y="101.4">Sensors</text>
<text x="250.2" y="143.3">To</text>
<text x="253.8" y="143.3">MCU</text>
</g>
<g font-size="1.8" fill="#a90000">
<text x="81.8" y="29">3</text>
<text x="94.5" y="29">2</text>
<text x="182.8" y="35.3">1</text>
<text x="182.8" y="32.8">1</text>
<text x="88.6" y="36.3" transform="rotate(-90 88.6 36.3)">1</text>
<text x="182.8" y="40.4">1</text>
<text x="182.8" y="37.8">1</text>
<text x="182.8" y="45.5">1</text>
<text x="182.8" y="42.9">1</text>
<text x="81.8" y="50.5">1</text>
<text x="94.5" y="50.5">3</text>
<text x="182.8" y="48">1</text>
<text x="182.8" y="50.5">1</text>
<text x="88.6" y="57.9" transform="rotate(-90 88.6 57.9)">2</text>
<text x="121.8" y="55.6">1</text>
<text x="257.7" y="77.2">1</text>
<text x="257.7" y="79.8">1</text>
<text x="257.7" y="82.3">1</text>
<text x="257.7" y="84.8">1</text>
<text x="257.7" y="87.4">1</text>
<text x="54.5" y="110.2">1</text>
<text x="93.9" y="110.2">1</text>
<text x="128.2" y="110.2">1</text>
<text x="257.7" y="125.5">1</text>
<text x="257.7" y="120.4">1</text>
<text x="257.7" y="122.9">1</text>
<text x="257.7" y="128">1</text>
<text x="67.2" y="152.1">1</text>
<text x="119.3" y="152.1">1</text>
</g>
<g font-size="1.8" fill="#0f0f0f">
<text x="154.4" y="80.8">HSensor1</text>
<text x="207" y="80.8">HSensor1_ToMCU</text>
<text x="239.5" y="82.1">HSensor2</text>
<text x="239.5" y="79.6">HSensor1</text>
<text x="239.5" y="84.6">HSensor3</text>
<text x="153.1" y="112.6">HSensor2</text>
<text x="207" y="112.6">HSensor2_ToMCU</text>
<text x="236.1" y="125.3">HSensor3_ToMCU</text>
<text x="236.1" y="120.2">HSensor1_ToMCU</text>
<text x="236.1" y="122.7">HSensor2_ToMCU</text>
<text x="154.4" y="144.3">HSensor3</text>
<text x="207" y="144.3">HSensor3_ToMCU</text>
</g>
</svg>
